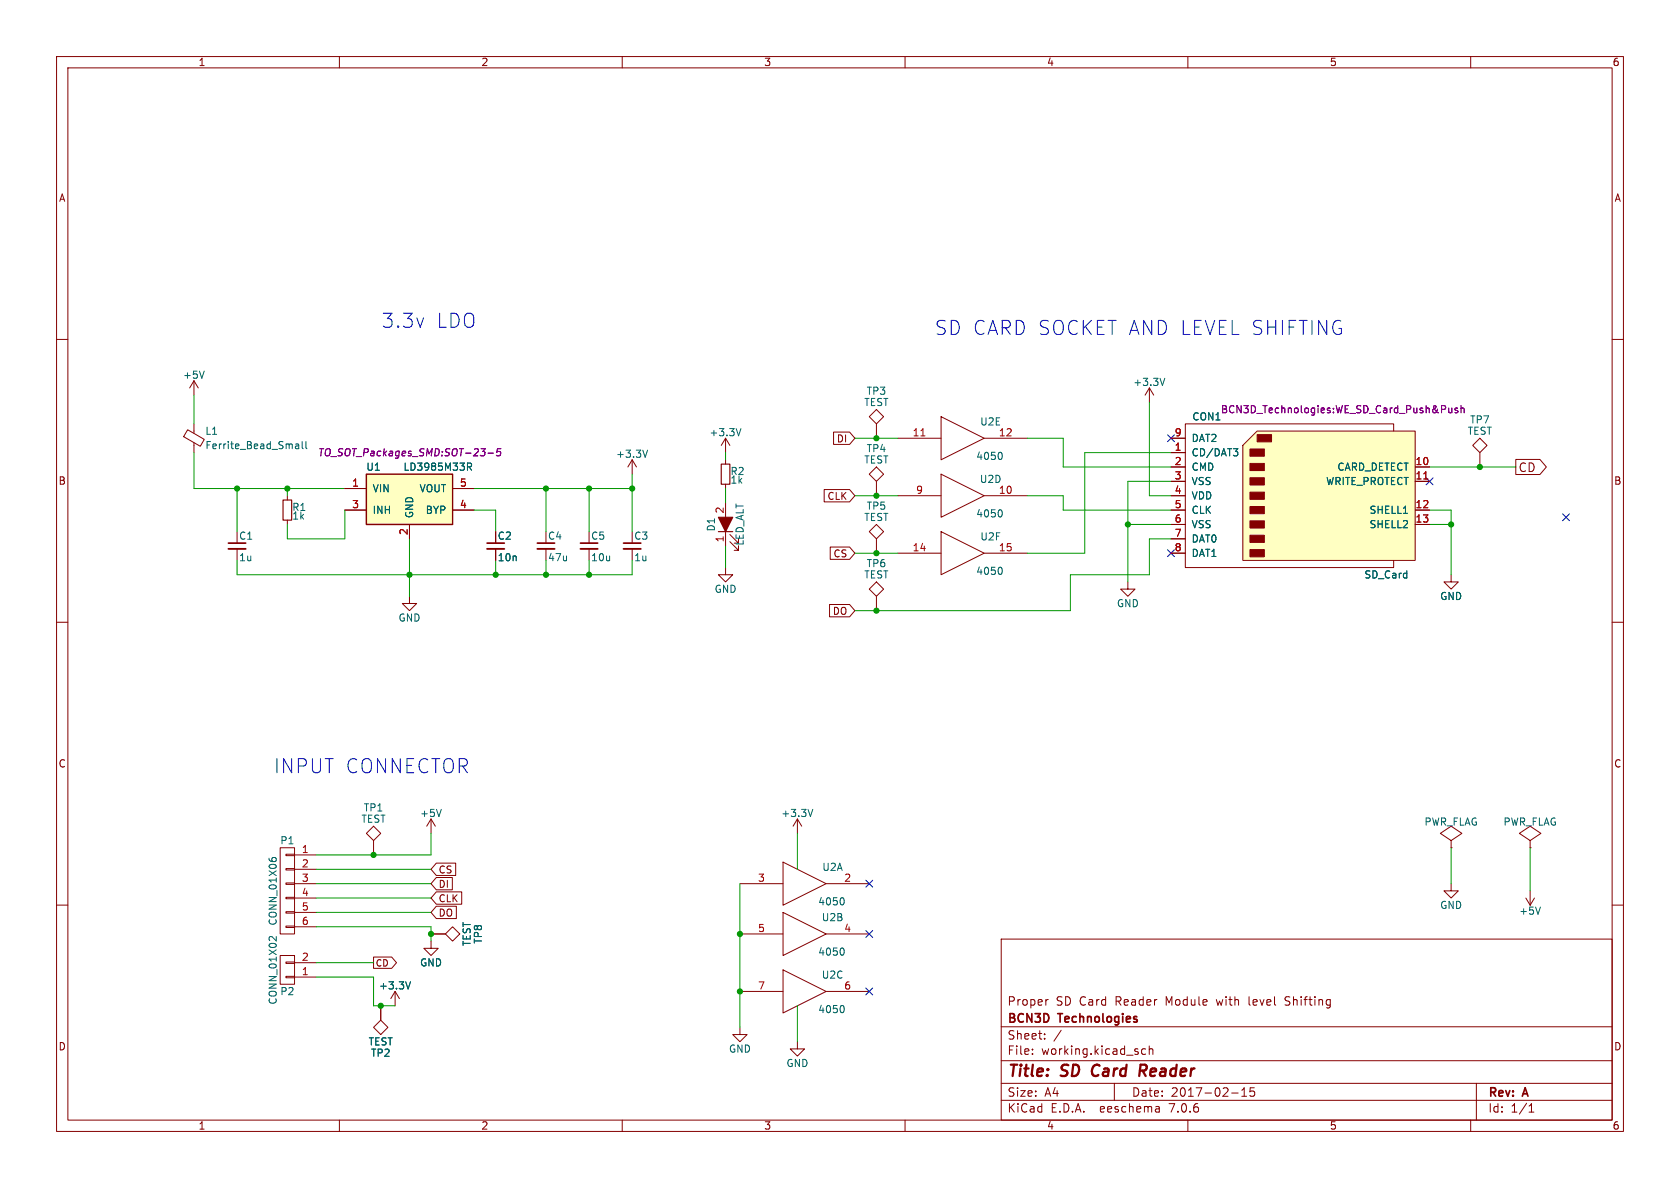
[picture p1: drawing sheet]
<svg xmlns="http://www.w3.org/2000/svg" width="297mm" height="210mm" viewBox="0 0 297 210" stroke-linecap="round" stroke-linejoin="round" font-family="sans-serif">
<g fill="none" stroke="#840000" stroke-width=".18">
<path d="M10 10h277v190h-277zM12 12h273v186h-273zM60 10v2M110 10v2M160 10v2M210 10v2M260 10v2M10 60h2M285 60h2M10 110h2M285 110h2M10 160h2"/>
<path d="M285 160h2M177 166h108v32h-108zM185.3 176.7l-.3 .1M227.2 177.6l.2 .1M227.3 176.3l-.1 .2 .1 .3M60 198v2M110 198v2M160 198v2M177 194.5h108M177 191.5h108M177 187.5h108M177 181.5h108"/>
<path d="M182.5 186.3v.1M182.5 185.5v.1M184.7 183.6v.1M184.7 182.8v.1M187.6 182.1l-1.3 2M197 191.5v3M202.5 185.5l-.4-.1-.3 .3v.4l.2 .2h.5M203.2 185.5l.2-.1 .3 .1 .1 .9M203.2 184.9v1.5M204.9 195.7l.1 .9M205 196.5l-.2 .1M205 196h-.2"/>
<path d="M210 198v2M217.7 193.2h1.2M219.5 193.8h.9M219.5 192.7l.5-.4v1.5M221.7 192.3h-.7v.7l.2-.1h.5l.1 .3-.1 .5-.2 .1-.5-.1M260 198v2M261 191.5v6.5M270.3 196.6h.9M270.3 195.5l.4-.4v1.5"/>
</g>
<path d="M193.3 188.5a1.27 1.27 0 0 0 0 1.6M202 189.3l.5 .9M202.4 188.2h-.8l-.2 2M202.5 189.2l-1 .1" fill="none" stroke="#840000" stroke-width=".4"/>
<path d="M219.7 78.7l2.5-2.5h28v22.9h-30.5z" fill="#ffffc2"/>
<g fill="#840000" stroke="#840000" stroke-width=".18">
<path d="M221 97.2h2.5v1.2h-2.5z"/>
<path d="M221 94.6h2.5v1.3h-2.5z"/>
<path d="M221 92.1h2.5v1.2h-2.5z"/>
<path d="M221 89.5h2.5v1.3h-2.5z"/>
<path d="M221 87h2.5v1.3h-2.5z"/>
<path d="M221 84.5h2.5v1.2h-2.5z"/>
<path d="M221 81.9h2.5v1.3h-2.5z"/>
<path d="M221 79.4h2.5v1.2h-2.5z"/>
<path d="M222.2 76.8h2.6v1.3h-2.6z"/>
</g>
<g fill="none" stroke="#840000" stroke-width=".18">
<path d="M33.2 76l2.9 1.7-.7 1.2-2.9-1.7zM34.3 67.3l-.8 1.3M34.3 67.3v2.6M34.3 74.9v1.7M34.3 78.3v1.7M34.3 67.3l.8 1.3M128.3 77.5v2.5M128.3 77.5l-.8 1.2M128.3 77.5l.7 1.2M147.4 76.4h2.8l.9 1.1-.9 1.1h-2.8zM153.7 73.7l1.2-1.3 1.3 1.3-1.3 1.2zM154.9 74.9v2.6"/>
<path d="M158.7 77.5h7.7M166.4 73.7l7.6 3.8-7.6 3.8zM174 77.5h7.6M203.2 68.6l-.8 1.3M203.2 68.6v2.5M203.2 68.6l.8 1.3M207 77.5h2.5M219.7 78.7l2.5-2.5h28v22.9h-30.5zM246.4 76.2v-1.3h-36.9v25.4h36.9v-1.2M261.6 77.5l1.3 1.2-1.3 1.3-1.3-1.3zM41.9 97v2.1M50.8 87.6v.8"/>
<path d="M50.8 91.9v.8M61 90.2h3.8M61 86.4h3.8M72.4 92.7v2.6M80 90.2h3.8M80 86.4h3.8M87.6 97v2.1M96.5 97v2.1M104.1 97v2.1M111.8 81.3l-.8 1.3M111.8 81.3v2.5M111.8 97v2.1"/>
<path d="M111.8 81.3l.7 1.3M128.3 81.3v.7M128.3 85.6v.8M128.3 88.9v7.6M129 95.8l1.6 1.5v-.8v.8h-.8M129 94.5l1.6 1.5v-.7v.7h-.8M145.7 86.5h4.5l.9 1.1-.9 1.1h-4.5zM146.8 96.7h3.4l.9 1.1-.9 1.1h-3.4zM154.9 92.7l1.3 1.3-1.3 1.3-1.2-1.3zM154.9 82.6l1.3 1.2-1.3 1.3-1.2-1.3zM154.9 85.1v2.5M154.9 95.3v2.5"/>
<path d="M158.7 87.6h7.7M158.7 97.8h7.7M166.4 94l7.6 3.8-7.6 3.8zM166.4 83.8l7.6 3.8-7.6 3.8zM174 87.6h7.6M174 97.8h7.6M207 80h2.5M207 82.6h2.5M207 85.1h2.5M207 90.2h2.5M207 92.7h2.5M207 87.6h2.5"/>
<path d="M207 95.3h2.5M207 97.8h2.5M250.2 82.6h2.5M250.2 85.1h2.5M250.2 90.2h2.5M250.2 92.7h2.5M261.6 80v2.6M268 81.2h4.2l1.2 1.4-1.2 1.3h-4.2zM72.4 105.4v1.3h1.3l-1.3 1.3-1.3-1.3h1.3M128.3 100.3v1.3h1.2l-1.2 1.3-1.3-1.3h1.3M146.7 106.9h3.5l.9 1.1-.9 1h-3.5zM153.7 104.1l1.2-1.2 1.3 1.2-1.3 1.3z"/>
<path d="M154.9 105.4v2.6M199.4 102.9v1.2h1.3l-1.3 1.3-1.3-1.3h1.3M256.5 101.6v1.3h1.3l-1.3 1.2-1.2-1.2h1.2M49.5 149.9h2.6v15.2h-2.6zM50.5 158.6h1.6v.3h-1.6zM50.5 156.1h1.6v.2h-1.6zM50.5 153.5h1.6v.3h-1.6zM50.5 151h1.6v.3h-1.6zM52.1 151.1h3.8M52.1 153.7h3.8M52.1 156.2h3.8M52.1 158.8h3.8"/>
<path d="M64.8 147.3l1.2-1.2 1.3 1.2-1.3 1.3zM66 148.6v2.5M76.2 144.8l-.8 1.3M76.2 144.8v2.5M76.2 144.8l.8 1.3M77.1 157.7h4.5v2.1h-4.5l-.9-1zM77.1 152.6h3.5v2.2h-3.5l-.9-1.1zM77.1 155.1h2.9v2.2h-2.9l-.9-1.1zM130.8 156.2h7.6M138.4 152.4l7.6 3.8-7.6 3.8zM141 144.8l-.8 1.3M141 144.8v2.5"/>
<path d="M141 144.8l.7 1.3M146 156.2h7.7M256.5 156.2v1.3h1.3l-1.3 1.3-1.2-1.3h1.2M256.5 148.6l1.9-1.3-1.9-1.2-1.9 1.2 1.9 1.3v1.3M256.5 149.9h.1M269.7 158.8l.8 1.2M270.5 148.6l1.9-1.3-1.9-1.2-1.9 1.2 1.9 1.3v1.3M270.5 149.9h.1M270.5 157.5v2.5M271.3 158.8l-.8 1.2M49.5 168.9h2.6v5.1h-2.6zM50.5 163.7h1.6v.3h-1.6z"/>
<path d="M50.5 161.2h1.6v.2h-1.6zM50.5 170.1h1.6v.2h-1.6zM50.5 172.6h1.6v.2h-1.6zM52.1 161.3h3.8M52.1 163.8h3.8M52.1 172.7h3.8M52.1 170.2h3.8M66 169.2h3.2l.9 1-.9 1h-3.2zM67.3 177.8v2.5M69.8 175.3l-.7 1.2M69.8 175.3v2.5M69.8 175.3l.8 1.2"/>
<path d="M76.2 166.4v1.2h1.3l-1.3 1.3-1.3-1.3h1.3M76.2 165.1h2.5M77.1 160.2h3.6v2.2h-3.6l-.9-1.1zM78.7 165.1l1.3-1.3 1.3 1.3-1.3 1.3zM130.8 165.1h7.6M130.8 175.3h7.6M138.4 161.3l7.6 3.8-7.6 3.8zM138.4 171.5l7.6 3.8-7.6 3.8zM146 165.1h7.7M146 175.3h7.7M66 181.6l1.3-1.3 1.3 1.3-1.3 1.3zM130.8 181.6v1.3h1.3l-1.3 1.3-1.3-1.3h1.3"/>
<path d="M141 184.2v1.2h1.2l-1.2 1.3-1.3-1.3h1.3"/>
</g>
<g fill="none" stroke="#006464" stroke-width=".18">
<path d="M36.1 65.6l-.4 1.3M52.3 79.3h.5M52.3 78.5h.5v.8M52.8 78.8l-.5 .1M53.4 78v1.1l.2 .2M54.1 78v1.1l.2 .2M114.5 79.6l-.4 1.2M131 75.8l-.4 1.2M176.9 80a.79 .79 0 0 1 0 1.2M205.9 66.9l-.4 1.2M218 79.3h.8l-.4 .5M218.6 79.8l.2 .2v.3l-.2 .3"/>
<path d="M82.9 82.5l.5 .6M83.1 81.9l.3 .2-.1 .3-.7 .1M176.9 90.1a.79 .79 0 0 1 0 1.3M176.9 100.3a.79 .79 0 0 1 0 1.2M47.6 151.7v.2M48.1 152.1v-.4l.2-.1h.4l.1 .5M78 143.1l-.4 1.2M143.7 143.1l-.4 1.2M148.9 158.7a.79 .79 0 0 1 0 1.3M48.8 165.6v.7l-.9-.7-.3 .1v.4M72.6 173.6l-.5 1.2M148.9 167.6a.79 .79 0 0 1 0 1.3"/>
<path d="M148.9 177.7a.79 .79 0 0 1 0 1.3M272.3 160.3l-.4 1.3"/>
</g>
<path d="M162.8 77.1h.7M251.7 84.7h.7" fill="none" stroke="#a90000" stroke-width=".18"/>
<path d="M88.6 79.3h-.6l-.2 .6 .2-.1 .4 .1 .1 .1-.1 .5-.2 .1-.5-.1M255.5 71.8v.4M256.1 72.1l.1 .8 .3 .1 .2-.2M256.7 72.1v.9M257.7 72.2l-.3-.1-.2 .2 .1 .2 .4 .1v.3h-.5M258.3 72.2l.2-.1 .3 .1v.8M258.3 71.7v1.3M86.3 80.1h.9" fill="none" stroke="#840084" stroke-width=".18"/>
<path d="M40.4 97h3M86.1 97h3.1M95 97h3M102.6 97h3.1M110.2 97h3.1" fill="none" stroke="#840000" stroke-width=".33"/>
<path d="M40.4 96h3M86.1 96h3.1M95 96h3M102.6 96h3.1M110.2 96h3.1" fill="none" stroke="#840000" stroke-width=".3"/>
<path d="M50 88.4h1.6v3.5h-1.6zM127 94h2.5M127.5 82h1.5v3.6h-1.5z" fill="none" stroke="#840000" stroke-width=".2"/>
<path d="M127 91.4h2.5l-1.2 2.6z" fill="#840000" stroke="#840000" stroke-width=".2"/>
<path d="M64.8 83.8h15.2v8.9h-15.2z" fill="#ffffc2" stroke="#ffffc2" stroke-width=".18"/>
<path d="M64.8 83.8h15.2v8.9h-15.2z" fill="none" stroke="#840000" stroke-width=".25"/>
<g fill="none" stroke="#009600" stroke-width=".18">
<path d="M34.3 69.9v5M151.1 77.5h7.6M181.6 77.5h6.4v5.1h19M203.2 71.1v16.5h3.8M34.3 80v6.4h26.7M41.9 99.1v2.5h69.9v-2.5M41.9 86.4v7.6M50.8 86.4v1.2M61 90.2v5.1h-10.2v-2.6M72.4 95.3v10.1M83.8 90.2h3.8v3.8M83.8 86.4h28"/>
<path d="M87.6 99.1v2.5M96.5 86.4v7.6M96.5 99.1v2.5M104.1 86.4v7.6M104.1 99.1v2.5M111.8 83.8v10.2M128.3 80v1.3M128.3 86.4v2.5M128.3 96.5v3.8M151.1 87.6h7.6M151.1 97.8h7.6M181.6 87.6h6.4v2.6h19"/>
<path d="M199.4 92.7h7.6M207 80h-15.2v17.8h-10.2M207 85.1h-7.6v17.8M207 95.3h-3.8v6.3h-14v6.4h-38.1M252.7 82.6h15.3M252.7 90.2h3.8v11.4M252.7 92.7h3.8M55.9 153.7h20.3M55.9 158.8h20.3M55.9 156.2h20.3M76.2 147.3v3.8h-20.3M130.8 156.2v25.4"/>
<path d="M141 147.3v6.4M256.5 149.9v6.3M270.5 149.9v7.6M55.9 163.8h20.3v2.6M55.9 161.3h20.3M55.9 172.7h10.1v5.1h3.8M55.9 170.2h10.1M141 177.8v6.4"/>
</g>
<g fill="none" stroke="#000084" stroke-width=".18">
<path d="M206.4 76.9l1.2 1.2M207.6 76.9l-1.2 1.2M206.4 97.2l1.2 1.2M207.6 97.2l-1.2 1.2M252.1 84.5l1.2 1.2M253.3 84.5l-1.2 1.2M276.3 90.8l1.2 1.2M277.5 90.8l-1.2 1.2M153.1 155.6l1.2 1.2M154.3 155.6l-1.2 1.2M153.1 164.5l1.2 1.2M153.1 174.7l1.2 1.2"/>
<path d="M154.3 164.5l-1.2 1.2M154.3 174.7l-1.2 1.2"/>
</g>
<g fill="#009600" stroke="#009600" stroke-width=".18">
<circle cx="66" cy="151.1" r=".46"/>
<circle cx="130.8" cy="175.3" r=".46"/>
<circle cx="130.8" cy="165.1" r=".46"/>
<circle cx="76.2" cy="165.1" r=".46"/>
<circle cx="67.3" cy="177.8" r=".46"/>
<circle cx="261.6" cy="82.6" r=".46"/>
<circle cx="256.5" cy="92.7" r=".46"/>
<circle cx="87.6" cy="101.6" r=".46"/>
<circle cx="72.4" cy="101.6" r=".46"/>
<circle cx="41.9" cy="86.4" r=".46"/>
<circle cx="50.8" cy="86.4" r=".46"/>
<circle cx="96.5" cy="86.4" r=".46"/>
<circle cx="96.5" cy="101.6" r=".46"/>
<circle cx="104.1" cy="101.6" r=".46"/>
<circle cx="104.1" cy="86.4" r=".46"/>
<circle cx="111.8" cy="86.4" r=".46"/>
<circle cx="199.4" cy="92.7" r=".46"/>
<circle cx="154.9" cy="87.6" r=".46"/>
<circle cx="154.9" cy="97.8" r=".46"/>
<circle cx="154.9" cy="77.5" r=".46"/>
<circle cx="154.9" cy="108" r=".46"/>
</g>
<g font-size="3.5" fill="#0000c2">
<text x="67.3" y="58.2">3.3v</text>
<text x="77" y="58.2">LDO</text>
<text x="165.1" y="59.4">SD CARD SOCKET AND LEVEL SHIFTING</text>
<text x="48.3" y="136.9">INPUT CONNECTOR</text>
</g>
<g font-size="2.8" fill="#840000">
<text x="178" y="190.9">Title:</text>
<text x="187.7" y="190.9">SD</text>
<text x="193.9" y="190.9">Card</text>
<text x="203.1" y="190.9">Reader</text>
</g>
<g font-size="2.1" fill="#840000">
<text x="268.4" y="83.6">CD</text>
<text x="178" y="178">Proper</text>
<text x="186.7" y="178">SD Card</text>
<text x="197.3" y="178">Reader</text>
<text x="206.3" y="178">Module</text>
<text x="215.5" y="178">with</text>
<text x="221.3" y="178">level</text>
<text x="227.9" y="178">Shifting</text>
<text x="178" y="184">Sheet:</text>
<text x="178" y="181.2">BCN3D</text>
<text x="187.2" y="181.2">Technologies</text>
<text x="178" y="186.7">File:</text>
<text x="184.1" y="186.7">working.kicad_sch</text>
<text x="178" y="196.9">KiCad</text>
<text x="178" y="194.1">Size:</text>
<text x="184.7" y="194.1">A4</text>
<text x="185.7" y="196.9">E.D.A.</text>
<text x="194.6" y="196.9">eeschema</text>
<text x="200" y="194.1">Date:</text>
<text x="207" y="196.9">7.0.6</text>
<text x="207" y="194.1">2017-02-15</text>
<text x="263" y="194.3">Rev:</text>
<text x="263" y="196.9">Id:</text>
<text x="267.1" y="196.9">1/1</text>
<text x="269.4" y="194.3">A</text>
</g>
<g font-size="1.8" fill="#840000">
<text x="35" y="11.9">1</text>
<text x="85" y="11.9">2</text>
<text x="135" y="11.9">3</text>
<text x="185" y="11.9">4</text>
<text x="235" y="11.9">5</text>
<text x="285" y="11.9">6</text>
<text x="10.3" y="35.9">A</text>
<text x="285.3" y="35.9">A</text>
<text x="10.3" y="85.9">B</text>
<text x="285.3" y="85.9">B</text>
<text x="87.9" y="95.6">C2</text>
<text x="10.3" y="135.9">C</text>
<text x="285.3" y="135.9">C</text>
<text x="10.3" y="185.9">D</text>
<text x="285.3" y="185.9">D</text>
<text x="35" y="199.9">1</text>
<text x="85" y="199.9">2</text>
<text x="135" y="199.9">3</text>
<text x="185" y="199.9">4</text>
<text x="235" y="199.9">5</text>
<text x="285" y="199.9">6</text>
</g>
<g font-size="1.8" fill="#006464">
<text x="32.3" y="67.2">+5V</text>
<text x="152.7" y="72">TEST</text>
<text x="153.1" y="70">TP3</text>
<text x="200.3" y="68.4">+3.3V</text>
<text x="36.2" y="77.1">L1</text>
<text x="125.3" y="77.3">+3.3V</text>
<text x="173.2" y="75.4">U2E</text>
<text x="210.7" y="74.5">CON1</text>
<text x="259.4" y="77.1">TEST</text>
<text x="259.8" y="75.1">TP7</text>
<text x="36.2" y="79.6">Ferrite_Bead_Small</text>
<text x="64.7" y="83.4">U1</text>
<text x="71.2" y="83.4">LD3985M33R</text>
<text x="108.8" y="81.1">+3.3V</text>
<text x="152.7" y="82.1">TEST</text>
<text x="153.1" y="80.1">TP4</text>
<text x="172.5" y="81.5">4050</text>
<text x="210.6" y="80.9">CD/DAT3</text>
<text x="210.6" y="83.4">CMD</text>
<text x="210.6" y="78.3">DAT2</text>
<text x="236.3" y="83.4">CARD_DETECT</text>
<text x="65.8" y="87.2">VIN</text>
<text x="74.1" y="87.2">VOUT</text>
<text x="129" y="84.2">R2</text>
<text x="129" y="85.7">1k</text>
<text x="173.1" y="85.6">U2D</text>
<text x="210.6" y="86">VSS</text>
<text x="210.6" y="88.5">VDD</text>
<text x="234.3" y="86">WRITE_PROTECT</text>
<text x="42.2" y="95.6">C1</text>
<text x="51.6" y="90.5">R1</text>
<text x="51.6" y="92">1k</text>
<text x="65.8" y="91">INH</text>
<text x="73.3" y="91.7" transform="rotate(-90 73.3 91.7)">GND</text>
<text x="75.2" y="91">BYP</text>
<text x="96.8" y="95.6">C4</text>
<text x="104.4" y="95.6">C5</text>
<text x="112" y="95.6">C3</text>
<text x="126.6" y="94.1" transform="rotate(-90 126.6 94.1)">D1</text>
<text x="152.7" y="92.3">TEST</text>
<text x="153.1" y="90.3">TP5</text>
<text x="172.5" y="91.7">4050</text>
<text x="173.2" y="95.7">U2F</text>
<text x="210.6" y="91">CLK</text>
<text x="210.6" y="93.6">VSS</text>
<text x="242" y="91">SHELL1</text>
<text x="242" y="93.6">SHELL2</text>
<text x="42.2" y="99.4">1u</text>
<text x="87.9" y="99.4">10n</text>
<text x="96.8" y="99.4">47u</text>
<text x="104.4" y="99.4">10u</text>
<text x="112" y="99.4">1u</text>
<text x="131.7" y="96.6" transform="rotate(-90 131.7 96.6)">LED_ALT</text>
<text x="153.1" y="100.5">TP6</text>
<text x="172.5" y="101.8">4050</text>
<text x="210.6" y="96.1">DAT0</text>
<text x="210.6" y="98.7">DAT1</text>
<text x="126.2" y="105">GND</text>
<text x="152.7" y="102.5">TEST</text>
<text x="197.4" y="107.5">GND</text>
<text x="241.1" y="102.5">SD_Card</text>
<text x="254.5" y="106.3">GND</text>
<text x="70.4" y="110.1">GND</text>
<text x="64.2" y="143.6">TP1</text>
<text x="49.5" y="149.5">P1</text>
<text x="63.8" y="145.6">TEST</text>
<text x="74.2" y="144.6">+5V</text>
<text x="138" y="144.6">+3.3V</text>
<text x="251.7" y="146.2">PWR_FLAG</text>
<text x="265.7" y="146.2">PWR_FLAG</text>
<text x="145.3" y="154.2">U2A</text>
<text x="144.5" y="160.2">4050</text>
<text x="254.5" y="160.9">GND</text>
<text x="268.5" y="161.9">+5V</text>
<text x="49.1" y="163.7" transform="rotate(-90 49.1 163.7)">CONN_01X06</text>
<text x="83.4" y="167.3" transform="rotate(-90 83.4 167.3)">TEST</text>
<text x="85.4" y="166.9" transform="rotate(-90 85.4 166.9)">TP8</text>
<text x="145.2" y="163">U2B</text>
<text x="74.2" y="171">GND</text>
<text x="144.5" y="169.1">4050</text>
<text x="145.2" y="173.2">U2C</text>
<text x="49.1" y="177.7" transform="rotate(-90 49.1 177.7)">CONN_01X02</text>
<text x="49.5" y="176.1">P2</text>
<text x="66.9" y="175.1">+3.3V</text>
<text x="144.5" y="179.3">4050</text>
<text x="65.1" y="185">TEST</text>
<text x="65.5" y="187">TP2</text>
<text x="128.8" y="186.3">GND</text>
<text x="138.9" y="188.8">GND</text>
</g>
<g font-size="1.8" fill="#a90000">
<text x="161.2" y="77.2">11</text>
<text x="176.5" y="77.2">12</text>
<text x="207.6" y="77.2">9</text>
<text x="207.6" y="79.8">1</text>
<text x="207.6" y="82.3">2</text>
<text x="250.1" y="82.3">10</text>
<text x="62.2" y="86.1">1</text>
<text x="62.2" y="89.9">3</text>
<text x="81.2" y="89.9">4</text>
<text x="81.2" y="86.1">5</text>
<text x="161.9" y="87.4">9</text>
<text x="176.5" y="87.4">10</text>
<text x="207.6" y="84.8">3</text>
<text x="207.6" y="87.4">4</text>
<text x="207.6" y="89.9">5</text>
<text x="250.1" y="84.8">11</text>
<text x="250.1" y="89.9">12</text>
<text x="72.1" y="94.7" transform="rotate(-90 72.1 94.7)">2</text>
<text x="128" y="96" transform="rotate(-90 128 96)">1</text>
<text x="128" y="90.9" transform="rotate(-90 128 90.9)">2</text>
<text x="207.6" y="92.5">6</text>
<text x="207.6" y="95">7</text>
<text x="250.1" y="92.5">13</text>
<text x="161.2" y="97.5">14</text>
<text x="176.5" y="97.5">15</text>
<text x="207.6" y="97.5">8</text>
<text x="53.3" y="150.9">1</text>
<text x="53.3" y="153.4">2</text>
<text x="53.3" y="156">3</text>
<text x="133.9" y="156">3</text>
<text x="149.2" y="156">2</text>
<text x="53.3" y="158.5">4</text>
<text x="53.3" y="161">5</text>
<text x="53.3" y="163.6">6</text>
<text x="133.9" y="164.8">5</text>
<text x="149.2" y="164.8">4</text>
<text x="53.3" y="172.5">1</text>
<text x="53.3" y="169.9">2</text>
<text x="133.9" y="175">7</text>
<text x="149.2" y="175">6</text>
</g>
<g font-size="1.8" fill="#840084">
<text x="215.7" y="73.3">BCN3D_Technologies:WE_SD_Card_Push&amp;Push</text>
<text x="56.1" y="80.9">TO_SOT_Packages_SMD:SOT-23-5</text>
</g>
<g font-size="1.7" fill="#840000">
<text x="147.8" y="78.4">DI</text>
<text x="146.2" y="88.6">CLK</text>
<text x="147.2" y="98.7">CS</text>
<text x="147.1" y="108.9">DO</text>
<text x="77.4" y="154.6">CS</text>
<text x="77.4" y="159.7">CLK</text>
<text x="77.4" y="157.1">DI</text>
<text x="77.4" y="162.2">DO</text>
</g>
<text font-size="1.6" fill="#840000" x="66.3" y="171.1">CD</text>
</svg>
